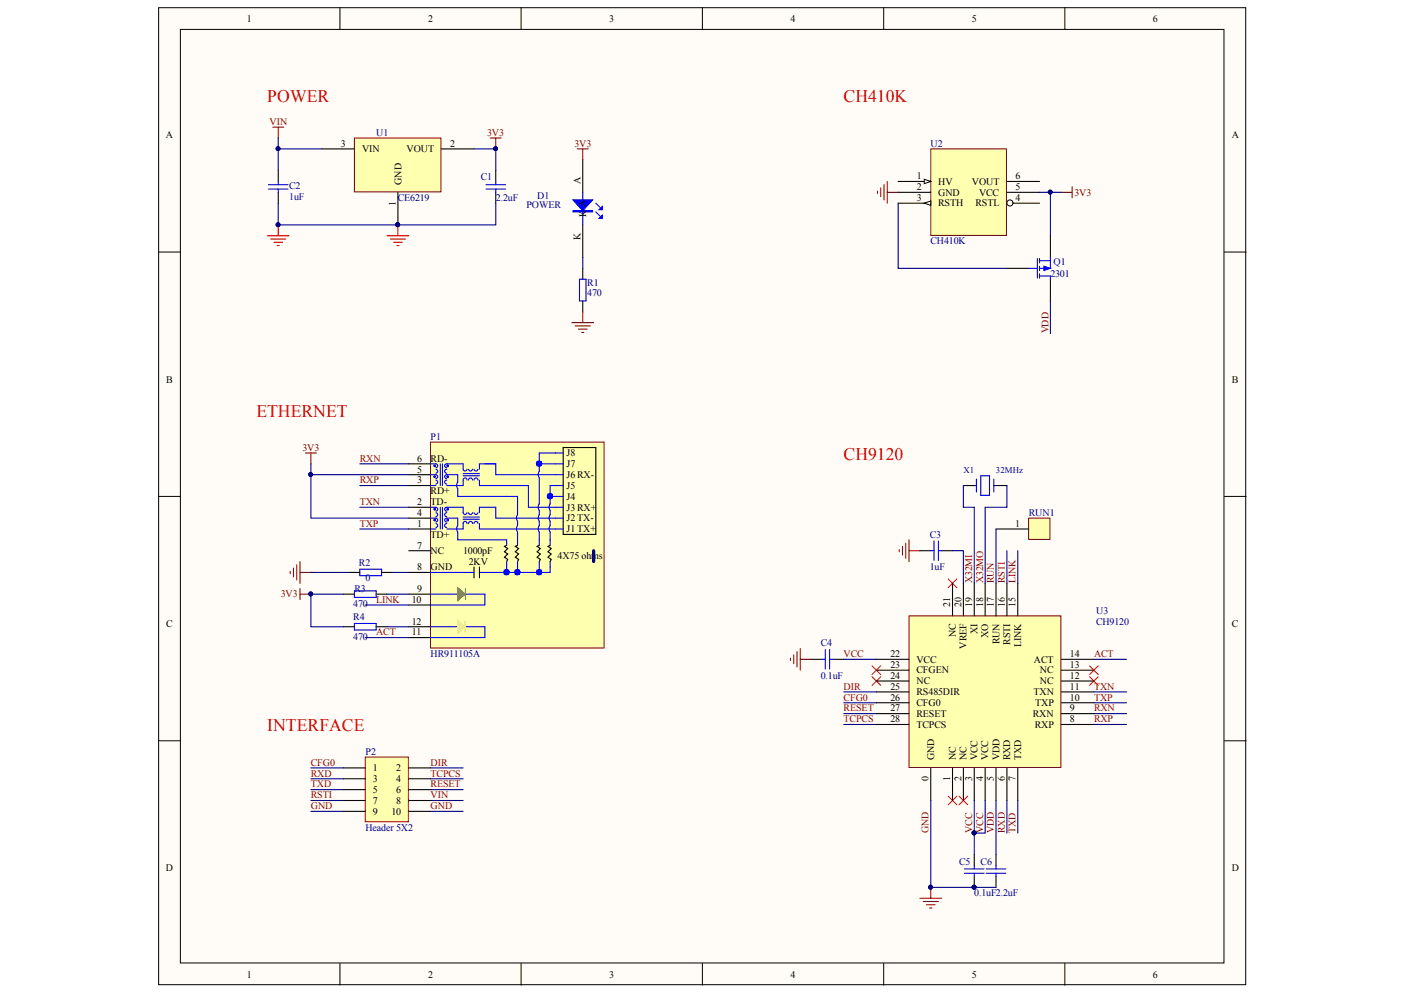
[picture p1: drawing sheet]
<svg xmlns="http://www.w3.org/2000/svg" width="297mm" height="210mm" viewBox="0 0 297 210" stroke-linecap="round" stroke-linejoin="round" font-family="sans-serif">
<g fill="#fffcf8" stroke="#000" stroke-width=".21">
<path d="M33.5 1.6h229.5v206.3h-229.5z"/>
<path d="M38.1 6.2h220.3v197.2h-220.3z"/>
</g>
<g fill="none" stroke="#000" stroke-width=".21">
<path d="M71.8 1.6v4.6M110 1.6v4.6M148.3 1.6v4.6M186.6 1.6v4.6M224.8 1.6v4.6M33.5 53.2h4.6M258.5 53.2h4.6M33.5 104.8h4.6M258.5 104.8h4.6M33.5 156.4h4.6M258.5 156.4h4.6M71.8 203.4v4.6"/>
<path d="M110 203.4v4.6M148.3 203.4v4.6M186.6 203.4v4.6M224.8 203.4v4.6"/>
</g>
<path d="M122.3 59h1.4v4.5h-1.4zM123 40.6v6.9M125.8 44.7l.9 1M125.8 42.9l.9 .9" fill="none" stroke="#00f" stroke-width=".23"/>
<path d="M123 56.7v2.3M123 63.5v2.3" fill="none" stroke="#000" stroke-width=".23"/>
<path d="M123 54.4v2.3" fill="none" stroke="#000080" stroke-width=".23"/>
<path d="M121 42.2h4.1l-2.1 2.3z" fill="#00f"/>
<path d="M121 42.2h4.1l-2.1 2.3zM121 44.5h4.1v.2h-4.1zM121 44.6h4.1" fill="none" stroke="#00f" stroke-width=".23"/>
<path d="M126.5 46.1l.7-.7v.7z" fill="#00f"/>
<path d="M126.5 46.1l.7-.7v.7z" fill="none" stroke="#00f" stroke-width=".23"/>
<path d="M126.5 44.3l.7-.7v.7z" fill="#00f"/>
<path d="M126.5 44.3l.7-.7v.7z" fill="none" stroke="#00f" stroke-width=".23"/>
<path d="M123 33.7v6.9M123 47.5v6.9" fill="none" stroke="#000" stroke-width=".23"/>
<path d="M120.7 68.1h4.6M121.4 68.8h3.2M122.1 69.5h1.8M122.8 70.2h.5M123 65.8v2.3" fill="none" stroke="#800000" stroke-width=".23"/>
<path d="M74.8 29.1h18.3v11.4h-18.3z" fill="#ffffb0" stroke="#800000" stroke-width=".21"/>
<path d="M58.7 36v2.3M67.9 31.4h6.9M93.2 31.4h6.9M104.7 36v2.3M58.7 40.6v2.3M84 40.6v6.9M104.7 40.6v2.3" fill="none" stroke="#000" stroke-width=".23"/>
<g fill="#000080" stroke="#000080" stroke-width=".21">
<circle cx="84" cy="47.4" r=".41"/>
<circle cx="58.7" cy="47.4" r=".41"/>
<circle cx="104.6" cy="31.4" r=".41"/>
<circle cx="58.7" cy="31.4" r=".41"/>
</g>
<path d="M56.4 49.8h4.6M57.1 50.5h3.3M57.8 51.2h1.9M58.5 51.9h.5M58.7 47.5v2.3M81.7 49.8h4.6M82.4 50.5h3.2M83.1 51.2h1.8M83.8 51.9h.4M84 47.5v2.3" fill="none" stroke="#f00" stroke-width=".23"/>
<path d="M56.7 39.9h4.1M56.7 39h4.1M58.7 38.3v.7M58.7 39.9v.7M102.6 39.9h4.1M102.6 39h4.1M104.7 38.3v.7M104.7 39.9v.7" fill="none" stroke="#00f" stroke-width=".23"/>
<path d="M57.6 26.9h2.3M58.7 26.9v2.2M103.5 29.1h2.3M104.7 29.1v2.3M121.9 31.4h2.3M123 31.4v2.3" fill="none" stroke="#800000" stroke-width=".23"/>
<path d="M58.7 29.1v6.9M58.7 31.4h9.2M58.7 42.9v4.6h46v-4.6M76 97.9h10.3M76 102.5h10.3" fill="none" stroke="#000080" stroke-width=".23"/>
<path d="M90.9 93.4h36.6v43.4h-36.6z" fill="#ffffb0" stroke="#800000" stroke-width=".21"/>
<g fill="none" stroke="#000" stroke-width=".23">
<path d="M86.3 97.9h4.6M118.9 94.5h6.9v18.4h-6.9zM86.3 100.2h4.6M86.3 102.5h4.6M86.3 107.1h4.6M86.3 109.4h4.6M86.3 111.7h4.6M86.3 116.3h4.6M100.1 119.7v2.3M101.2 119.7v2.3M107 115.1l-.5 .3 .7 .4-.7 .7 .7 .5-.7 .7 .7 .4-.2 .5M109.3 115.1l-.5 .3 .7 .4-.7 .7 .7 .5-.7 .7 .7 .4-.2 .5"/>
<path d="M113.8 115.1l-.4 .3 .7 .4-.7 .7 .7 .5-.7 .7 .7 .4-.3 .5M116.1 115.1l-.4 .3 .7 .4-.7 .7 .7 .5-.7 .7 .7 .4-.3 .5M86.3 120.9h4.6M86.3 125.5h4.6M86.3 127.8h4.6M86.3 132.3h4.6M86.3 134.6h4.6"/>
</g>
<g fill="none" stroke="#00f" stroke-width=".23">
<path d="M90.9 97.9h1.1a.41 .41 0 0 1 .4 .5 .41 .41 0 0 1-.4 .4M92 99.1a.41 .41 0 0 1 .4 .4 .41 .41 0 0 1-.4 .4M93 97.9v4.6M93.4 97.9v4.6M94.3 98.8a.41 .41 0 0 1-.4-.4 .41 .41 0 0 1 .4-.5h3.5v1.2a.41 .41 0 0 0 .4 .4 .41 .41 0 0 0 .4-.4M94.3 99.1a.41 .41 0 0 0-.4 .4 .41 .41 0 0 0 .4 .4M99.7 99.1a.41 .41 0 0 1-.4 .4 .41 .41 0 0 1-.4-.4M100.9 99.1a.41 .41 0 0 1-.4 .4 .41 .41 0 0 1-.4-.4M102.4 97.9h2.3v2.3h14.2M104.7 97.9h-3.5v1.2M113.8 97.9h5.1M118.9 95.7h-5.1v3.8a1.1 1.1 0 0 0 .1 1.4"/>
<path d="M90.9 100.2h1.1a.41 .41 0 0 1 .4 .5 .41 .41 0 0 1-.4 .4M90.9 107.1h1.1a.41 .41 0 0 1 .4 .4 .41 .41 0 0 1-.4 .4M90.9 109.4h1.1a.41 .41 0 0 1 .4 .4 .41 .41 0 0 1-.4 .4M90.9 102.5h1.1M90.9 111.7h1.1M92 101.4a.41 .41 0 0 1 .4 .4 .41 .41 0 0 1-.4 .4M92 108.3a.41 .41 0 0 1 .4 .4 .41 .41 0 0 1-.4 .4M92 110.6a.41 .41 0 0 1 .4 .4 .41 .41 0 0 1-.4 .4M93 107.1v4.6M93.4 107.1v4.6M94.3 101.1a.41 .41 0 0 1-.4-.5 .41 .41 0 0 1 .4-.4h2.3v1.6M94.3 107.9a.41 .41 0 0 1-.4-.4 .41 .41 0 0 1 .4-.4h3.5v1.2a.41 .41 0 0 0 .4 .3 .41 .41 0 0 0 .4-.3"/>
<path d="M94.3 110.2a.41 .41 0 0 1-.4-.4 .41 .41 0 0 1 .4-.4h2.3v1.6a1.06 1.06 0 0 0 .1 1.4M94.3 101.4a.41 .41 0 0 0-.4 .4 .41 .41 0 0 0 .4 .4M94.3 108.3a.41 .41 0 0 0-.4 .4 .41 .41 0 0 0 .4 .4M94.3 110.6a.41 .41 0 0 0-.4 .4 .41 .41 0 0 0 .4 .4M96.6 101.8a1.1 1.1 0 0 0 .1 1.4M96.6 103.2v1.6h12.7v3.9a1.06 1.06 0 0 0 0 1.4M96.6 112.4v1.6h10.4v1.1M97.8 100h3.4M97.8 100.5h3.4M97.8 109.2h3.4M97.8 109.6h3.4M98.6 101.4a.41 .41 0 0 0-.4-.5 .41 .41 0 0 0-.4 .5v1.1h-3.5"/>
<path d="M98.6 110.6a.41 .41 0 0 0-.4-.5 .41 .41 0 0 0-.4 .5v1.1h-3.5M99.7 101.4a.41 .41 0 0 0-.4-.5 .41 .41 0 0 0-.4 .5M99.7 108.3a.41 .41 0 0 1-.4 .3 .41 .41 0 0 1-.4-.3M99.7 110.6a.41 .41 0 0 0-.4-.5 .41 .41 0 0 0-.4 .5M100.9 101.4a.41 .41 0 0 0-.4-.5 .41 .41 0 0 0-.4 .5M100.9 108.3a.41 .41 0 0 1-.4 .3 .41 .41 0 0 1-.4-.3M100.9 110.6a.41 .41 0 0 0-.4-.5 .41 .41 0 0 0-.4 .5M101.2 101.4v1.1h10.4v4.6h7.3M101.2 110.6v1.1h17.7M101.2 108.3v-1.2h3.5v2.3h14.2M107 118.6v2.3M109.3 110.1l-.1 .9a1.1 1.1 0 0 0 .1 1.4"/>
<path d="M109.3 112.4v2.7M109.3 118.6v2.3M113.8 106.4a1.1 1.1 0 0 0 .1 1.4M113.8 107.8v.9a1.1 1.1 0 0 0 .1 1.4M113.8 110.1v.9a1.1 1.1 0 0 0 .1 1.4M113.8 100.9v5.5M113.8 112.4v2.7M113.8 118.6v2.3M116.1 106.4a1.1 1.1 0 0 0 .1 1.4M116.1 108.7a1.1 1.1 0 0 0 .1 1.4l-.1 .9M116.1 111a1.1 1.1 0 0 0 .1 1.4M116.1 118.6v2.3h-14.9"/>
<path d="M116.1 104.8h2.8M116.1 107.8v.9M116.1 112.4v2.7M118.9 102.5h-2.8v3.9M90.9 120.9h9.2"/>
</g>
<g fill="#00f" stroke="#00f" stroke-width=".21">
<circle cx="91.8" cy="98.4" r=".18"/>
<circle cx="91.8" cy="100.7" r=".18"/>
<circle cx="94.5" cy="98.4" r=".18"/>
<circle cx="94.5" cy="100.7" r=".18"/>
<circle cx="91.8" cy="107.5" r=".18"/>
<circle cx="91.8" cy="109.8" r=".18"/>
<circle cx="94.5" cy="107.5" r=".18"/>
<circle cx="94.5" cy="109.8" r=".18"/>
</g>
<g fill="none" stroke="#00f" stroke-width="1.1">
<circle cx="113.8" cy="97.9" r=".09"/>
<circle cx="116.1" cy="104.8" r=".09"/>
<circle cx="106.9" cy="120.8" r=".09"/>
<circle cx="109.2" cy="120.8" r=".09"/>
<circle cx="113.8" cy="120.8" r=".09"/>
</g>
<path d="M96.6 124.1l1.6 1.4-1.6 1.3z" fill="#0f0"/>
<path d="M96.6 124.1l1.6 1.4-1.6 1.3z" fill="none" stroke="#0f0" stroke-width=".23"/>
<path d="M96.6 131l1.4 1.3-1.4 1.4z" fill="#fe0"/>
<path d="M96.6 131l1.4 1.3-1.4 1.4zM98.2 131.2v2.3" fill="none" stroke="#fe0" stroke-width=".23"/>
<path d="M98.2 124.3v2.3" fill="none" stroke="#0f0" stroke-width=".23"/>
<g fill="none" stroke="#00f" stroke-width=".23">
<path d="M196.5 116.3h.7M197.2 114.2v4.2M198.1 116.3h.7M198.1 114.2v4.2M205.7 102.5h.4M206.1 101.2v2.7M207.1 100.5h1.8v4.1h-1.8zM209.8 101.2v2.7M209.8 102.5h.5M76 120.2h4.6v1.4h-4.6zM90.9 125.5h5.5M90.9 132.3h5.5"/>
<path d="M98.5 132.3h3.9v2.3h-11.5M98.5 125.5h3.9v2.3h-11.5M173.5 139.2h.7M174.2 137.2v4.1M175.1 139.2h.7M175.1 137.2v4.1M203.6 184.4h4.2M203.6 183.5h4.2M205.7 182.8v.7M205.7 184.4v.7M208.2 184.4h4.1M208.2 183.5h4.1"/>
<path d="M210.3 182.8v.7M210.3 184.4v.7"/>
</g>
<g fill="none" stroke="#000080" stroke-width=".23">
<path d="M100.1 31.4h4.6v4.6M65.6 97.9v11.5h20.7M65.6 100.2h20.7M76 107.1h10.3M76 111.7h10.3M201.1 116.3h2.3v6.9M212.6 102.5v4.6h-4.6v16.1M212.6 116.3v6.9M214.9 116.3v6.9M77.1 127.8h9.2M77.1 134.6h9.2M82.9 120.9h3.4"/>
<path d="M178.1 139.2h6.9M230.9 139.2h6.9M178.1 153h6.9M178.1 150.7h6.9M178.1 148.4h6.9M178.1 146.1h6.9M230.9 153h6.9M230.9 150.7h6.9M230.9 148.4h6.9M230.9 146.1h6.9M212.6 169v6.9M214.9 169v6.9"/>
</g>
<g fill="#000080" stroke="#000080" stroke-width=".21">
<circle cx="65.6" cy="100.2" r=".41"/>
<circle cx="65.6" cy="125.4" r=".41"/>
<circle cx="205.6" cy="175.9" r=".41"/>
<circle cx="196.5" cy="187.3" r=".41"/>
<circle cx="205.6" cy="187.3" r=".41"/>
<circle cx="104.6" cy="31.4" r=".41"/>
</g>
<g fill="none" stroke="#800000" stroke-width=".23">
<path d="M64.5 95.7h2.3M65.6 95.7v2.2M62 120v1.8M62.6 119.3v3.2M63.3 118.6v4.6M189.8 116.1v.4M190.5 115.4v1.8M191.2 114.7v3.2M191.9 114v4.6M191.9 116.3h2.3M61.3 120.7v.4M63.3 124.3v2.3"/>
<path d="M63.3 120.9h2.3M63.3 125.5h2.3M166.9 139v.5M167.6 138.3v1.8M168.3 137.6v3.2M168.9 136.9v4.6M168.9 139.2h2.3M194.2 189.7h4.6M194.9 190.4h3.2M195.6 191.1h1.8M196.3 191.7h.4M196.5 187.4v2.3"/>
</g>
<path d="M194.2 116.3h2.3M198.8 116.3h2.3M203.4 102.5h2.3M210.3 102.5h2.3M73.7 120.9h2.3M80.6 120.9h2.3M171.2 139.2h2.3M175.8 139.2h2.3M205.7 180.5v2.3M205.7 185.1v2.3M210.3 180.5v2.3M210.3 185.1v2.3" fill="none" stroke="#000" stroke-width=".23"/>
<g fill="none" stroke="#f00" stroke-width=".21">
<path d="M200.2 122.3l1.8 1.8M202 122.3l-1.8 1.8M184.1 140.6l1.8 1.8M184.1 142.9l1.8 1.8M185.9 140.6l-1.8 1.8M185.9 142.9l-1.8 1.8M230 140.6l1.9 1.8M230 142.9l1.9 1.8M231.9 140.6l-1.9 1.8M231.9 142.9l-1.9 1.8M200.2 168.1l1.8 1.9M202 168.1l-1.8 1.9"/>
<path d="M202.5 168.1l1.8 1.9M204.3 168.1l-1.8 1.9"/>
</g>
<path d="M217.2 109.4h4.5v4.5h-4.5z" fill="#ffffb0" stroke="#800000" stroke-width=".21"/>
<path d="M210.3 111.7h6.9" fill="none" stroke="#000" stroke-width=".23"/>
<path d="M210.3 111.7v11.5M65.6 120.9h8.1M65.6 162.2h6.9M65.6 164.5h6.9M65.6 166.7h6.9M65.6 169h6.9M65.6 171.3h6.9M90.9 162.2h6.9M90.9 164.5h6.9M90.9 166.7h6.9M90.9 169h6.9M90.9 171.3h6.9" fill="none" stroke="#000080" stroke-width=".23"/>
<path d="M125.3 116.3v2.3" fill="none" stroke="#000080" stroke-width=".69"/>
<path d="M77.1 159.9h9.1v13.6h-9.1z" fill="#ffffb0" stroke="#800000" stroke-width=".21"/>
<g fill="none" stroke="#000" stroke-width=".23">
<path d="M72.5 125.5h2.3M72.5 132.3h2.3M79.4 125.5h2.3M79.4 132.3h2.3M72.5 162.2h4.6M72.5 164.5h4.6M72.5 166.7h4.6M72.5 169h4.6M72.5 171.3h4.6M86.3 162.2h4.6M86.3 164.5h4.6M86.3 166.7h4.6"/>
<path d="M86.3 169h4.6M86.3 171.3h4.6"/>
</g>
<path d="M74.8 124.8h4.6v1.4h-4.6zM74.8 131.7h4.6v1.3h-4.6z" fill="none" stroke="#00f" stroke-width=".23"/>
<path d="M72.5 125.5h-6.9v6.8h6.9M81.7 125.5h4.6M81.7 132.3h4.6M208 169v6.9h-2.3" fill="none" stroke="#000080" stroke-width=".23"/>
<g fill="#000080" stroke="#000080" stroke-width=".21">
<circle cx="205.6" cy="175.9" r=".41"/>
<circle cx="65.6" cy="125.4" r=".41"/>
</g>
<path d="M196.5 31.4h16v18.3h-16z" fill="#ffffb0" stroke="#800000" stroke-width=".21"/>
<path d="M189.6 42.9h6.9M212.6 40.6h6.9" fill="none" stroke="#000" stroke-width=".23"/>
<path d="M195.1 42.9l1.4-.5v1z" fill="#fffcf8"/>
<path d="M195.1 42.9l1.4-.5v1z" fill="none" stroke="#000" stroke-width=".21"/>
<path d="M189.6 38.3h6.9M189.6 40.6h6.9" fill="none" stroke="#000" stroke-width=".23"/>
<path d="M195.1 37.9l1.4 .4-1.4 .5z" fill="#fffcf8"/>
<path d="M195.1 37.9l1.4 .4-1.4 .5z" fill="none" stroke="#000" stroke-width=".21"/>
<path d="M212.6 42.9h6.9" fill="none" stroke="#000" stroke-width=".23"/>
<circle cx="213.2" cy="42.9" r=".64" fill="#fffcf8" stroke="#000" stroke-width=".21"/>
<path d="M212.6 38.3h6.9M212.6 56.7h4.6M221.8 49.8v4.6M221.8 59v4.5" fill="none" stroke="#000" stroke-width=".23"/>
<path d="M226.3 39.5v2.3M224.1 40.6h2.2" fill="none" stroke="#800000" stroke-width=".23"/>
<path d="M219.5 40.6h4.6" fill="none" stroke="#000080" stroke-width=".23"/>
<circle cx="221.7" cy="40.6" r=".41" fill="#000080" stroke="#000080" stroke-width=".21"/>
<path d="M217.2 56.7h1.8M219 54.6v4.1M219.5 58.3h2.3M219.5 55.1h2.3M219.5 54.6v.9M219.5 56.2v.9M219.5 57.8v.9M221.8 54.4v2.3h-2.3" fill="none" stroke="#00f" stroke-width=".23"/>
<path d="M220.4 56.2l1.4 .5-1.4 .4z" fill="#00f"/>
<path d="M220.4 56.2l1.4 .5-1.4 .4z" fill="none" stroke="#00f" stroke-width=".21"/>
<path d="M221.8 58.3v.7" fill="none" stroke="#00f" stroke-width=".23"/>
<path d="M189.6 42.9v13.8h23M221.8 40.6v9.2M221.8 63.5v6.9M203.4 102.5v4.6h2.3v16.1M210.3 169v11.5" fill="none" stroke="#000080" stroke-width=".23"/>
<circle cx="221.7" cy="40.6" r=".41" fill="#000080" stroke="#000080" stroke-width=".21"/>
<path d="M185.9 39.7v1.8M186.6 39v3.2M187.3 38.3v4.6M185.3 40.4v.4M187.3 40.6h2.3" fill="none" stroke="#800000" stroke-width=".23"/>
<path d="M191.9 130.1h32.1v32h-32.1z" fill="#ffffb0" stroke="#800000" stroke-width=".21"/>
<g fill="none" stroke="#000" stroke-width=".23">
<path d="M185 139.2h6.9M201.1 123.2v6.9M203.4 123.2v6.9M205.7 123.2v6.9M208 123.2v6.9M210.3 123.2v6.9M212.6 123.2v6.9M214.9 123.2v6.9M224.1 139.2h6.8M185 153h6.9M185 150.7h6.9M185 148.4h6.9"/>
<path d="M185 146.1h6.9M185 143.8h6.9M185 141.5h6.9M224.1 153h6.8M224.1 150.7h6.8M224.1 148.4h6.8M224.1 146.1h6.8M224.1 143.8h6.8M224.1 141.5h6.8M196.5 162.2v6.8M201.1 162.2v6.8M203.4 162.2v6.8"/>
<path d="M205.7 162.2v6.8M208 162.2v6.8M210.3 162.2v6.8M212.6 162.2v6.8M214.9 162.2v6.8"/>
</g>
<path d="M196.5 169v18.4h13.8M205.7 169v11.5" fill="none" stroke="#000080" stroke-width=".23"/>
<g fill="#000080" stroke="#000080" stroke-width=".21">
<circle cx="196.5" cy="187.3" r=".41"/>
<circle cx="205.6" cy="187.3" r=".41"/>
<circle cx="205.6" cy="175.9" r=".41"/>
</g>
<g font-size="3.7" fill="#f00">
<text x="56.4" y="21.5">POWER</text>
<text x="178.1" y="21.5">CH410K</text>
<text x="54.1" y="88">ETHERNET</text>
<text x="178.1" y="97.2">CH9120</text>
<text x="56.4" y="154.5">INTERFACE</text>
</g>
<g font-size="2.1">
<text x="52.1" y="4.7">1</text>
<text x="90.4" y="4.7">2</text>
<text x="128.6" y="4.7">3</text>
<text x="166.9" y="4.7">4</text>
<text x="205.2" y="4.7">5</text>
<text x="243.4" y="4.7">6</text>
<text x="35" y="29.2">A</text>
<text x="260.1" y="29.2">A</text>
<text x="72" y="31">3</text>
<text x="76.5" y="32.1">VIN</text>
<text x="85.8" y="32.1">VOUT</text>
<text x="95.1" y="31">2</text>
<text x="84.7" y="39" transform="rotate(-90 84.7 39)">GND</text>
<text x="122.5" y="38.8" transform="rotate(-90 122.5 38.8)">A</text>
<text x="193.6" y="40.1">2</text>
<text x="193.6" y="37.9">1</text>
<text x="198.1" y="41.3">GND</text>
<text x="198.1" y="39">HV</text>
<text x="205.2" y="39">VOUT</text>
<text x="206.7" y="41.3">VCC</text>
<text x="214.4" y="40.1">5</text>
<text x="214.4" y="37.9">6</text>
<text x="83.6" y="43.5" transform="rotate(-90 83.6 43.5)">1</text>
<text x="123.7" y="45.9" transform="rotate(-90 123.7 45.9)">K</text>
<text x="123.7" y="43.7" transform="rotate(-90 123.7 43.7)">A</text>
<text x="193.6" y="42.4">3</text>
<text x="198.1" y="43.6">RSTH</text>
<text x="205.9" y="43.6">RSTL</text>
<text x="214.4" y="42.4">4</text>
<text x="122.5" y="50.8" transform="rotate(-90 122.5 50.8)">K</text>
<text x="35.1" y="80.9">B</text>
<text x="260.1" y="80.9">B</text>
<text x="88" y="97.5">6</text>
<text x="88" y="99.8">5</text>
<text x="90.9" y="97.5">RD-</text>
<text x="119.6" y="96.3">J8</text>
<text x="119.6" y="98.6">J7</text>
<text x="119.6" y="101">J6 RX-</text>
<text x="88" y="102.1">3</text>
<text x="88" y="106.6">2</text>
<text x="90.9" y="104.4">RD+</text>
<text x="90.9" y="106.6">TD-</text>
<text x="119.6" y="103.3">J5</text>
<text x="119.6" y="105.5">J4</text>
<text x="119.6" y="107.8">J3 RX+</text>
<text x="88" y="109">4</text>
<text x="88" y="111.3">1</text>
<text x="90.9" y="113.6">TD+</text>
<text x="119.6" y="110.1">J2 TX-</text>
<text x="119.6" y="112.4">J1 TX+</text>
<text x="214.3" y="111.3">1</text>
<text x="88" y="115.8">7</text>
<text x="90.9" y="117">NC</text>
<text x="97.8" y="117">1000pF</text>
<text x="98.9" y="119.3">2KV</text>
<text x="117.7" y="118.1">4X75 ohms</text>
<text x="88" y="120.4">8</text>
<text x="88" y="125.1">9</text>
<text x="90.9" y="120.4">GND</text>
<text x="86.9" y="127.3">10</text>
<text x="86.9" y="131.9">12</text>
<text x="200.6" y="128.2" transform="rotate(-90 200.6 128.2)">21</text>
<text x="203" y="128.2" transform="rotate(-90 203 128.2)">20</text>
<text x="205.3" y="128.2" transform="rotate(-90 205.3 128.2)">19</text>
<text x="207.5" y="128.2" transform="rotate(-90 207.5 128.2)">18</text>
<text x="209.8" y="128.2" transform="rotate(-90 209.8 128.2)">17</text>
<text x="212.1" y="128.2" transform="rotate(-90 212.1 128.2)">16</text>
<text x="214.4" y="128.2" transform="rotate(-90 214.4 128.2)">15</text>
<text x="35.1" y="132.5">C</text>
<text x="86.9" y="134.2">11</text>
<text x="201.8" y="134.5" transform="rotate(-90 201.8 134.5)">NC</text>
<text x="204.1" y="137" transform="rotate(-90 204.1 137)">VREF</text>
<text x="206.4" y="133.8" transform="rotate(-90 206.4 133.8)">XI</text>
<text x="208.6" y="134.7" transform="rotate(-90 208.6 134.7)">XO</text>
<text x="211" y="136" transform="rotate(-90 211 136)">RUN</text>
<text x="213.3" y="136.1" transform="rotate(-90 213.3 136.1)">RSTI</text>
<text x="215.6" y="136.6" transform="rotate(-90 215.6 136.6)">LINK</text>
<text x="260.1" y="132.5">C</text>
<text x="188" y="138.7">22</text>
<text x="188" y="141.1">23</text>
<text x="188" y="143.4">24</text>
<text x="193.5" y="139.9">VCC</text>
<text x="193.5" y="142.2">CFGEN</text>
<text x="218.3" y="139.9">ACT</text>
<text x="219.5" y="142.2">NC</text>
<text x="225.9" y="143.4">12</text>
<text x="225.9" y="141.1">13</text>
<text x="225.9" y="138.7">14</text>
<text x="188" y="145.7">25</text>
<text x="188" y="148">26</text>
<text x="193.5" y="144.5">NC</text>
<text x="193.5" y="146.8">RS485DIR</text>
<text x="193.5" y="149.1">CFG0</text>
<text x="218.2" y="146.8">TXN</text>
<text x="218.5" y="149.1">TXP</text>
<text x="219.5" y="144.5">NC</text>
<text x="225.9" y="148">10</text>
<text x="225.9" y="145.7">11</text>
<text x="188" y="150.2">27</text>
<text x="188" y="152.5">28</text>
<text x="193.5" y="151.4">RESET</text>
<text x="193.5" y="153.7">TCPCS</text>
<text x="218" y="151.4">RXN</text>
<text x="218.4" y="153.7">RXP</text>
<text x="225.9" y="152.5">8</text>
<text x="225.9" y="150.2">9</text>
<text x="197.2" y="160.5" transform="rotate(-90 197.2 160.5)">GND</text>
<text x="201.8" y="160.5" transform="rotate(-90 201.8 160.5)">NC</text>
<text x="204.1" y="160.5" transform="rotate(-90 204.1 160.5)">NC</text>
<text x="206.4" y="160.5" transform="rotate(-90 206.4 160.5)">VCC</text>
<text x="208.6" y="160.5" transform="rotate(-90 208.6 160.5)">VCC</text>
<text x="211" y="160.5" transform="rotate(-90 211 160.5)">VDD</text>
<text x="213.3" y="160.5" transform="rotate(-90 213.3 160.5)">RXD</text>
<text x="215.6" y="160.5" transform="rotate(-90 215.6 160.5)">TXD</text>
<text x="78.7" y="162.8">1</text>
<text x="78.7" y="165.2">3</text>
<text x="78.7" y="167.5">5</text>
<text x="83.6" y="162.8">2</text>
<text x="83.6" y="165.2">4</text>
<text x="83.6" y="167.5">6</text>
<text x="196" y="165" transform="rotate(-90 196 165)">0</text>
<text x="200.6" y="165" transform="rotate(-90 200.6 165)">1</text>
<text x="203" y="165" transform="rotate(-90 203 165)">2</text>
<text x="205.3" y="165" transform="rotate(-90 205.3 165)">3</text>
<text x="207.5" y="165" transform="rotate(-90 207.5 165)">4</text>
<text x="209.8" y="165" transform="rotate(-90 209.8 165)">5</text>
<text x="212.1" y="165" transform="rotate(-90 212.1 165)">6</text>
<text x="214.4" y="165" transform="rotate(-90 214.4 165)">7</text>
<text x="78.7" y="169.8">7</text>
<text x="78.7" y="172">9</text>
<text x="82.6" y="172">10</text>
<text x="83.6" y="169.8">8</text>
<text x="35" y="184">D</text>
<text x="260.1" y="184">D</text>
<text x="52.1" y="206.4">1</text>
<text x="90.4" y="206.4">2</text>
<text x="128.6" y="206.4">3</text>
<text x="166.9" y="206.4">4</text>
<text x="205.2" y="206.4">5</text>
<text x="243.4" y="206.4">6</text>
</g>
<g font-size="2.1" fill="#800000">
<text x="56.9" y="26.4">VIN</text>
<text x="102.8" y="28.7">3V3</text>
<text x="121.3" y="31">3V3</text>
<text x="226.8" y="41.3">3V3</text>
<text x="221.3" y="70.4" transform="rotate(-90 221.3 70.4)">VDD</text>
<text x="63.9" y="95.2">3V3</text>
<text x="75.9" y="97.5">RXN</text>
<text x="75.9" y="102.1">RXP</text>
<text x="75.9" y="106.6">TXN</text>
<text x="75.9" y="111.3">TXP</text>
<text x="205.3" y="123.2" transform="rotate(-90 205.3 123.2)">X32MI</text>
<text x="207.5" y="123.2" transform="rotate(-90 207.5 123.2)">X32MO</text>
<text x="209.8" y="123.2" transform="rotate(-90 209.8 123.2)">RUN</text>
<text x="212.1" y="123.2" transform="rotate(-90 212.1 123.2)">RSTI</text>
<text x="214.4" y="123.2" transform="rotate(-90 214.4 123.2)">LINK</text>
<text x="59.3" y="126.2">3V3</text>
<text x="79.4" y="127.3">LINK</text>
<text x="79.4" y="134.2">ACT</text>
<text x="178.1" y="138.7">VCC</text>
<text x="231" y="138.7">ACT</text>
<text x="178.1" y="148">CFG0</text>
<text x="178.1" y="145.7">DIR</text>
<text x="231" y="148">TXP</text>
<text x="231" y="145.7">TXN</text>
<text x="178.1" y="150.2">RESET</text>
<text x="178.1" y="152.5">TCPCS</text>
<text x="231" y="152.5">RXP</text>
<text x="231" y="150.2">RXN</text>
<text x="65.6" y="161.7">CFG0</text>
<text x="90.9" y="161.7">DIR</text>
<text x="65.6" y="166.3">TXD</text>
<text x="65.6" y="164">RXD</text>
<text x="90.9" y="164">TCPCS</text>
<text x="90.9" y="166.3">RESET</text>
<text x="65.6" y="168.6">RSTI</text>
<text x="65.6" y="170.9">GND</text>
<text x="90.9" y="168.6">VIN</text>
<text x="90.9" y="170.9">GND</text>
<text x="196" y="175.9" transform="rotate(-90 196 175.9)">GND</text>
<text x="205.3" y="175.9" transform="rotate(-90 205.3 175.9)">VCC</text>
<text x="207.5" y="175.9" transform="rotate(-90 207.5 175.9)">VCC</text>
<text x="209.8" y="175.9" transform="rotate(-90 209.8 175.9)">VDD</text>
<text x="212.1" y="175.9" transform="rotate(-90 212.1 175.9)">RXD</text>
<text x="214.4" y="175.9" transform="rotate(-90 214.4 175.9)">TXD</text>
</g>
<g font-size="2.1" fill="#000080">
<text x="79.4" y="28.7">U1</text>
<text x="196.5" y="31">U2</text>
<text x="61.1" y="40">C2</text>
<text x="101.5" y="38.1">C1</text>
<text x="113.4" y="42">D1</text>
<text x="61.1" y="42.3">1uF</text>
<text x="84" y="42.4">CE6219</text>
<text x="104.7" y="42.4">2.2uF</text>
<text x="111.1" y="44">POWER</text>
<text x="196.5" y="51.6">CH410K</text>
<text x="221.7" y="58.5">2301</text>
<text x="222.4" y="56">Q1</text>
<text x="124" y="60.3">R1</text>
<text x="124" y="62.4">470</text>
<text x="90.9" y="92.9">P1</text>
<text x="196.3" y="113.6">C3</text>
<text x="217.2" y="109">RUN1</text>
<text x="75.8" y="119.5">R2</text>
<text x="74.8" y="125.1">R3</text>
<text x="77.1" y="122.7">0</text>
<text x="196.3" y="120.4">1uF</text>
<text x="74.6" y="128.3">470</text>
<text x="74.6" y="131">R4</text>
<text x="231.4" y="129.6">U3</text>
<text x="231.4" y="131.9">CH9120</text>
<text x="74.6" y="135.1">470</text>
<text x="173.3" y="136.5">C4</text>
<text x="90.9" y="138.7">HR911105A</text>
<text x="173.3" y="143.4">0.1uF</text>
<text x="77.1" y="159.4">P2</text>
<text x="77.1" y="175.5">Header 5X2</text>
<text x="202.5" y="182.6">C5</text>
<text x="207" y="182.6">C6</text>
<text x="205.7" y="189.3">0.1uF2.2uF</text>
</g>
<g font-size="1.9" fill="#000080">
<text x="203.4" y="99.9">X1</text>
<text x="210.2" y="99.9">32MHz</text>
</g>
</svg>
